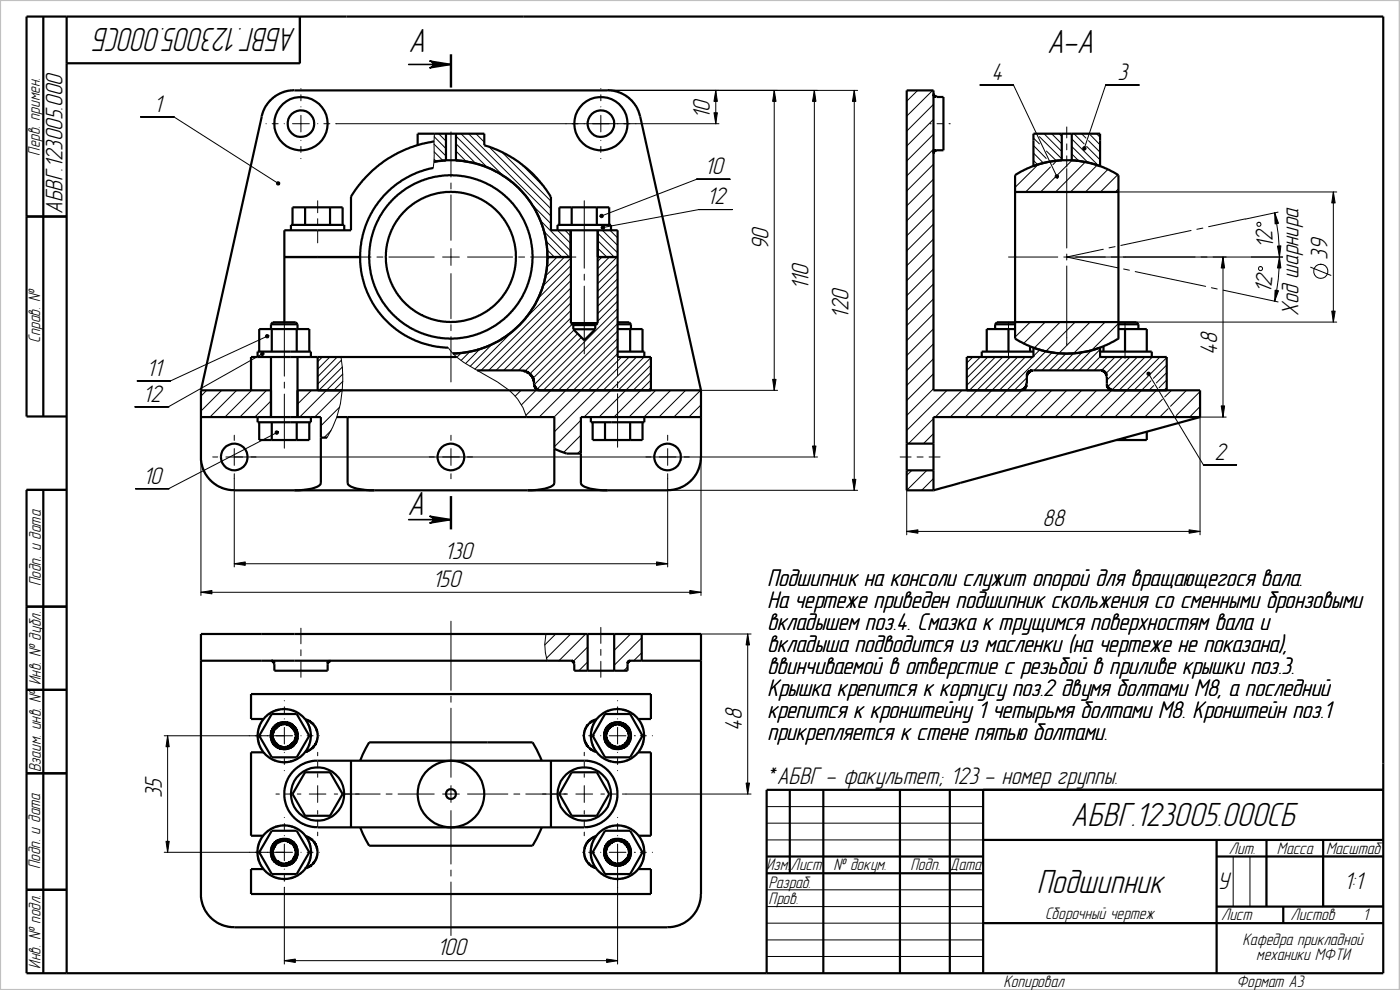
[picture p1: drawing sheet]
<svg xmlns="http://www.w3.org/2000/svg" width="297mm" height="210mm" viewBox="0 0 297 210" stroke-linecap="round" stroke-linejoin="round" font-family="sans-serif">
<g fill="none" stroke="#000" stroke-width=".21">
<path d="M63.8 18.8h.1M127.5 18.8h.1M128.9 19.2h53M151.8 19.2v7M164.3 19.2v63.6M172.8 19.2v77.7M181.2 19.2v84.8M194.7 19.2l-2.3 2.3M197.9 19.2l-5.5 5.4M207.9 18h7.1l9.2 19.4M241.6 18h-7l-4.6 13.5M29.8 24.8h7.1l22.1 14.1"/>
<path d="M56.4 26.2h.1M57.7 26.2h1.3M60.3 26.2h.1M62.1 26.2h3.5M63.8 20.1v1.3M63.8 22.6v.1M63.8 24.5v3.5M63.8 29.8h.1M63.8 31.1v1.2M63.8 33.6v.1M67.4 26.2h.1M68.7 26.2h1.3"/>
<path d="M71.2 26.2h81.3M92.1 30.6l2.5 2.5M92.1 29l2.5 2.5M92.1 32.2l1.9 1.9M92.1 33.8l.5 .4M92.2 28.4l-.1 5.8-.2 1.4M93 28.4l1.6 1.5M95.7 28v9.5M95.7 38.8v1.3M96.7 28.9l6.7 6.6M96.7 30.5l4.3 4.2M96.7 32l2.2 2.3"/>
<path d="M96.7 33.7l.5 .4M97.8 28.4l8.8 8.8M99.4 28.4l17.5 17.4M101 28.4l1.7 1.7M102.6 28.4l.1 .1M103.7 31.1l13.2 13.2M106.4 32.2l10.5 10.5M110.5 34.7l5 5M127.5 20.1v1.3M127.5 22.6v.1M127.5 24.5v3.5M127.5 29.8h.1"/>
<path d="M127.5 31.1v1.2M127.5 33.6v.1M147.8 38h.1M147.8 38h7.1M147.8 38l-20.2 7.8M197.3 26.2h.2M198 22.1l-5.6 5.7M198 25.3l-5.6 5.7M198 28.5l-5.6 5.7M198 31.7l-5.6 5.6M198 34.8l-5.6 5.7M198 38l-5.6 5.7"/>
<path d="M198.8 26.2h1.3M201.3 26.2h.3M219.2 34l1 1-4.9 4.8M219.2 32.5l2.2 2.1M219.2 30.9l2.8 2.7M219.2 29.3l1.3 1.2M220.5 29l4.8 4.7M221.5 28.4l3.8 3.7M222 32l2.1 2.1-.7 .8M222.8 35.4l-5.2 5.3M223.1 28.4l2.2 2.1M223.9 37.5l-3.1 3.2"/>
<path d="M224.7 28.4l.6 .6M226.3 26.9v2.4M226.3 30.5v1.3M226.3 33.1v2.3M226.3 35.8v16.8M227.4 32.6l1.5 1.6M227.4 31.1l3.4 3.4M227.4 29.5l5.6 5.6M227.4 34l-3 3M227.8 28.4l2.2 2.1M229.4 28.4l1 .9M230.3 34.4l-6.4 6.3"/>
<path d="M230.5 31.1l2.9 2.8M230.9 29.8l2.5 2.5M231.4 28.7l2 2M232.6 28.4l.8 .7M232.7 35.1l-5.6 5.6M235 35.9l-4.7 4.8M237.1 37.1l-3.6 3.6M67.4 42.6v2.5M67.4 46.4v1.3M67.4 48.9v2.6M69.1 54.5h9.6M80 54.5h1.2"/>
<path d="M82.5 54.5h9.6M93.9 54.5h3.6M95.7 41.4v9.6M95.7 52.7v3.6M95.7 58v9.6M99.2 54.5h9.6M110 54.5h1.3M112.6 54.5h9.6M113 43.6l3.9 3.9M114.7 46.8l6.3 6.4M115.5 49.2l5.3 5.3M115.9 51.2l3.3 3.3"/>
<path d="M116.1 53l1.5 1.5M116.6 54.5l-.4 .4M118.2 54.5l-2.1 2.1M118.3 48.9l2.7 2.7M119.8 54.5l-4 4M119.9 48.9l1.1 1.1M121.1 59.5l-19 19.1M121.1 57.9l-9.6 9.6M121.1 56.3l-6.9 6.9M121.1 54.7l-5.9 5.9M124 42.6v14.3M124 58.2v1.2"/>
<path d="M126.8 51.1l3.5 3.4M126.8 54.2l.3 .3M126.8 49.5l4.2 4.1M126.8 52.7l1.9 1.8M127.7 54.5l-.9 1M127.8 48.9l3.2 3.2M129.3 54.5l-2.5 2.5M129.4 48.9l1.6 1.6M130.9 54.5l-4.1 4.1M131 48.9h.1M131 59.1l-4.2 4.3M131 57.5l-4.2 4.3"/>
<path d="M131 56l-4.2 4.2M155.4 44.4h-7.1l-20.4 3.9M198 41.2l-5.6 5.7M198 44.4l-5.6 5.6M198 47.5l-5.6 5.7M198 50.7l-5.6 5.7M198 53.9l-5.6 5.7M198 57.1l-5.6 5.6M214 54.5h10.4M225.7 54.5h46.4M226.3 53.9v1.3M226.3 56.4v16.9"/>
<path d="M234.1 52.9l-7.8 1.6 10.8 2.3M236.6 52.3l-1.3 .3M237.3 40l-.7 .7M237.3 40.7h46.3M238.4 57.1l1.2 .2M240.8 57.6l15 3.1M252.7 48.9l-14.9 3.2M255.2 48.4l-1.3 .2M259.5 54.5v34M270.4 45.1a43.8 43.8 0 0 1 0 18.8M271.1 45l-14.7 3.1M278 56.7l4.4 1.7"/>
<path d="M282.9 40.7v27.6M55.7 75.1l-20 11.2M56.7 71.3l-20.5 9.5h-7.1M60.3 68.4v11.4M68.4 75.7l-1 1.1M70 75.7l-2.6 2.6M71.5 75.7l-4.1 4.2M72.3 75.7a25.6 25.6 0 0 1-2.9 17.1M72.4 76.4l-5 5.1M72.6 77.9l-5 4.9M72.7 79.3l-9.1 9.2M95.1 73.7a13.1 13.1 0 0 0 5 4.2l5.4 3.1a12.8 12.8 0 0 1 6.2 7.5"/>
<path d="M95.7 68.9v1.2M95.7 71.4v9.6M97.8 74.9l-.9 .9M99.7 74.6l-1.9 1.9M101.8 74.1l-3 3M104.4 73.1l-4.7 4.6M108.7 70.4l-7.9 7.9M121.1 67.4l-11.1 11.2M121.1 65.9l-12.7 12.7M121.1 64.3l-14.3 14.3M121.1 62.7l-15.9 15.9M121.1 61.1l-17.4 17.5"/>
<path d="M121.4 68.8l-10 9.9M121.8 70l-9.4 9.3M122.6 70.8l-9.5 9.4M123.3 71.6l-9.9 10M124 60.7v14.4M131 62.3l-4.2 4.2M131 65.5l-17 17M131 68.7l-19.4 19.4M131 71.8l-16.6 16.7M131 75l-13.4 13.5M131 73.4l-9.4 9.4M131 70.2l-12.6 12.6"/>
<path d="M131 67.1l-15.7 15.7M131 63.9l-4.2 4.3M131 60.7l-4.2 4.3M131 68.4v11.3M131.9 75.7l-7.1 7.1M133.5 75.7l-15.9 15.9M135 75.7l-7 7.1M136.7 75.7l-12.8 12.8M138.1 77.5l-11 11M138.1 79l-3.8 3.8M138.1 75.9l-7 6.9M198 60.2l-5.6 5.7"/>
<path d="M198 63.4l-5.6 5.7M198 66.6l-5.6 5.7M198 69.8l-5.6 5.6M198 72.9l-5.6 5.7M198 76.1l-5.6 5.7M198 79.3l-5.6 5.7M206.4 75.7l-1.3 1.3M208 75.7l-2.9 2.9M209.5 75.7l-4.4 4.5M211.2 75.7l-6.1 6M212.7 75.7l-7 7.1M214 68.4v1.9"/>
<path d="M214 71.5v1.3M214 74.1v1.9M214.3 75.7l-12.7 12.8M215.3 68.3h.1M215.9 75.7l-7.1 7.1M217.5 75.7l-12.7 12.8M218.6 68.3l-3.3 3.2M219.1 75.7l-7.1 7.1M220.6 74.2l-1.4 1.4M221.7 68.3l-4.5 4.6M223.2 74.8l-3.8 3.8M224.9 68.3l-5.7 5.7"/>
<path d="M226.1 75l-3.5 3.6M228.1 68.3l-20.2 20.2M229.6 74.8l-3.8 3.8M231.3 68.3l-10.3 10.3M233.4 74.1l-4.5 4.5M233.4 75.7l-2.9 2.9M234.4 68.3l-10.2 10.3M234.9 75.7l-2.8 2.9M236.6 75.7l-2.9 2.9M237.3 68.6l-9.9 10M237.3 68.3h46.3M237.3 71.8l-.1 .1"/>
<path d="M238.1 75.7l-3.5 3.5M238.7 68.4v1.9M238.7 71.5v1.3M238.7 74.1v1.9M239.7 75.7l-4.9 4.9M241.3 75.7l-6.3 6.3M242.9 75.7l-7 7.1M243.6 79.8l-3 3M243.7 79.3l11.6 19.3h7M244.5 75.7l-7.1 7.1M246.1 75.7l-12.8 12.8M247.5 77.4l-2.8 2.9"/>
<path d="M247.5 75.9l-3.4 3.4M247.5 79l-2.2 2.2M257 61l1.2 .3M259.5 61.6l11.6 2.5M28.7 86.3h7M35.7 86.3h.1M42.6 88.5v37.8M43.9 82.8l-1.3 1.2M45.1 96.9h1.1M47 82.8l-4.4 4.4M47.9 96.9h125.5M49.7 92.3v1.1"/>
<path d="M49.7 95.2v3.5M50.2 82.8l-5.7 5.7M53.4 82.8l-5.7 5.7M56.6 82.8l-5.7 5.7M57.5 88.2l-.3 .3M57.5 85l-3.4 3.5M58.7 91.8l-22.9 11.9M60.3 81.1v1.2M60.3 83.6v11.5M66.1 82.8l-3 2.9M70.2 91.4l-1.5 1.4M72.1 86.4l-4 3.9"/>
<path d="M72.6 82.6l-5.8 5.9M72.7 80.9l-1.9 1.9M95.7 92.3v1.1M95.7 95.2v3.5M110.5 82.8l-1.2 1.2M113.7 82.8l-3.1 3.1M123.2 89.2l-5.6 5.6M123.2 92.3l-3.7 3.7M123.2 95.5l-.7 .7M131 81v1.3M131 83.5v11.4M138.1 80.6l-7.8 7.9"/>
<path d="M138.1 82.2l-.6 .6M139.1 82.8l-5.7 5.7M141.6 92.3v1.1M141.6 95.2v3.5M142.3 82.8l-5.7 5.7M145.5 82.8l-5.7 5.7M148.6 82.8l-5.6 5.7M148.7 85.9l-2.6 2.6M148.7 96.9v29.4M148.7 82.8h16.3M191 96.9h2.3M193.5 99.8l-1.1 1"/>
<path d="M194.6 96.9h1.2M196.6 99.8l-4.2 4.2v9.5M197.1 96.9h2.3M198 82.5l-5.6 5.6M198 88.8l-5.3 5.3M198 92l-2.1 2.1M200.9 82.8l-8.5 8.5M204.1 82.8l-5.7 5.7M216.8 82.8l-5.7 5.7M217.8 81.8l-1 1M217.8 80.1l-2.6 2.7M220 82.8l-5.7 5.7"/>
<path d="M223.1 82.8l-5.6 5.7M226.3 82.8l-5.7 5.7M229.5 82.8l-5.7 5.7M232.7 82.8l-5.7 5.7M235.8 82.8l-5.6 5.7M244.2 80.8l-7.7 7.7M244.8 81.8l-1 1M245.4 82.8l-5.7 5.7M246.6 84.7l-3.7 3.8M247.5 82.2l-.6 .6M247.5 80.6l-1.6 1.7M247.8 86.7l-1.8 1.8"/>
<path d="M248.5 82.8l-1.4 1.4M251.7 82.8l-3.4 3.4M254.6 83.1l-5 5M254.6 86.2l-2.2 2.3M260.1 88.5h-5.5v25M28.7 103.7h7.1M35.8 103.7h.1M49.7 100.5v19.8M49.7 119.6h91.9M95.7 100.5v1.1M141.6 100.5v19.8M141.6 104h40.3"/>
<path d="M192.4 112.7h62.2M198 101.5l-2.5 2.5M42.6 125.6h106.1M63.8 133.3v3.3M63.8 137.8v1.3M95.7 131.8v14.6M115.8 134.5l-.2 2.1 .1 1.8 .4 1.8M117.9 134.5l-2.3 2.3M121.1 134.5l-5.2 5.2M124.2 134.5l-5.6 5.7M124.7 137.2l-3.1 3.1M127.5 133.1v3.4"/>
<path d="M127.5 137.8v1.2M130.6 134.5l-.3 .3M133.8 134.5l-3.5 3.5M135.8 134.5h23.5M136.1 135.3l-5.8 5.8M136.1 138.5l-1.6 1.7M158.6 134.5v33.9M34.8 156.1h27.3M35.6 156.1v24.7M60.3 148.6v.1M60.3 149.9v1.3M60.3 152.5h.1"/>
<path d="M60.3 154.3v3.5M60.3 159.6h.1M63.8 140.4v3.3M63.8 156.1h.1M65.2 156.1h1.2M67.4 159.6v.7M67.7 156.1h.1M95.7 147.7v1.3M95.7 150.2v14.7M123.6 156.1h.1M124 159.6v.7M124.7 140.4l-1.9 1.9"/>
<path d="M124.9 156.1h1.3M127.4 156.1h.1M127.5 140.3v3.4M129.2 156.1h3.6M131 148.6v.1M131 149.9v1.3M131 152.5h.1M131 154.3v3.5M131 159.6h.1M133.1 141.5l-.8 .8M134.6 156.1h.1M135.8 156.1h1.3"/>
<path d="M138.4 156.1h.1M58.5 168.4h.8M60.3 160.9v1.3M60.3 163.4v.1M60.3 173.4h.1M60.3 174.7v1.3M60.3 177.2v.1M60.3 179.1v3.5M60.5 168.4h1.3M63.1 168.4h.7M65.6 168.4h3.5M67.4 161.6v1.3"/>
<path d="M67.4 164.1v.8M67.4 166.7v3.5M67.4 172v.7M67.4 174v1.3M67.4 176.5v.8M70.9 168.4h.7M72.9 168.4h7.7M81.9 168.4h1.3M84.5 168.4h7.6M93.9 168.4h3.6M95.7 166.7v3.5M95.7 172v11.3"/>
<path d="M99.2 168.4h8.5M109 168.4h1.3M111.5 168.4h8.9M122.2 168.4h3.5M124 161.6v1.3M124 164.1v.8M124 166.7v3.5M124 172v.7M124 174v1.3M124 176.5v.8M127.5 168.4h.7M129.5 168.4h1.3"/>
<path d="M131 160.9v1.3M131 163.4v.1M131 173.4h.1M131 174.7v1.3M131 177.2v.1M131 179.1v25.4M132 168.4h27.3M162.6 171.1h46M162.6 174.6h46M162.6 178.2h46M208.5 167.6h84.9v10.5h-84.9zM34.8 180.8h27.3"/>
<path d="M60.3 184.4h.1M60.3 185.7v1.2M60.3 188.2v16.3M63.8 180.8h.1M65.2 180.8h1.2M67.7 180.8h.1M95.7 184.6v1.2M95.7 187.1v11.4M123.6 180.8h.1M124.9 180.8h1.3M127.4 180.8h.1M129.2 180.8h3.6"/>
<path d="M134.6 180.8h.1M135.8 180.8h1.3M138.4 180.8h.1M162.6 188.8h46M162.6 192.3h46M162.6 199.4h46M208.6 195.8v-17.7h49.5v17.7h-95.5M261.6 181.7v10.6M265.2 181.7v10.6M280.7 181.7h-12.1v10.6h12.1v-10.6h12.7v10.5h-12.7M60.3 203.8h70.7M162.6 202.9h46"/>
<circle cx="267.1" cy="47.6" r=".44"/>
<circle cx="267.4" cy="57" r=".43"/>
<circle cx="280.2" cy="57.6" r="1.51"/>
</g>
<path d="M0 0h297v210h-297z" fill="none" stroke="#c0c0c0" stroke-width=".47"/>
<g fill="none" stroke="#000" stroke-width=".47">
<path d="M9.2 3.5v84.8M14.1 3.5v203M62.4 19.1l-2 .3-2 1-1.7 1.7-1 2-13.1 58.7M62.4 19.2h66.5M63.6 3.5v9.9h-49.5M128.9 19.1l2 .3 2 1 1.7 1.7 1 2 13.1 58.7M198 19.9l.2 .5 .3 .1 1.7 .1v11.3h-1.7l-.4 .3-.1 .4M91.9 35.6l-1.9 .5-1.7 .6-3.2 1.7-2.6 2-2.2 2.4-1.6 2.6-1.3 2.9-.8 3.2-.2 3M92 34.3l2.6-.3h2.7l1.8 .2 3.1 .9 2.6 1.1M92.1 30l-2.4 .5-2.7 .8-3.3 1.5-3.3 2.2-3.5 3.3-1.5 1.9-.9 1.6v7.1h-14.2v19.5M94.6 28.4v5.6l-2.5 .3M94.6 28.4h-6v2.4"/>
<path d="M94.6 28.4h2.1M96.7 34l4.2 .7 3.3 1.2 1.3 .6 2.6 1.7 2.2 2 2.3 2.7 1 1.7 1 2.1 1.1 3.3 .3 2.2 .2 2.3M96.7 28.4h6v2.4l4 1.5 2.1 1.2 2 1.4 3.1 2.9 1.4 1.6 1.5 2.4M96.7 28.4v5.6M104.8 36.2l2.9 1.7 2.3 2 2.3 2.6 1.9 3.3 1 2.6 .8 3.2 .2 3.2-.5 4-.8 2.9-1.8 3.6-1.8 2.5-2.9 2.8-2.5 1.7-2.7 1.3-3.6 1-3.5 .4M219.2 28.4h6.1v5.6l-3 .4-3.1 .9zM225.3 28.4h2.1M227.4 28.4h6v6.9l-2.4-.8-3.6-.5M227.4 28.4v5.6M5.6 45.9h8.5M60.3 54.5h16.1M61.7 48.9v-1.2h11.3v1.2"/>
<path d="M62.1 47.7v-3.7h10.6v3.7M64.7 44v3.7M70 44v3.7M76.4 54.5l.2 2.8 .8 3.5 1.6 3.4 2.4 3.2 2.8 2.6 1.7 1.2 2.2 1 3.6 1.2 3.3 .3M116.2 54.5l-.2 2.3-.3 2.2-1.1 3.4-1 2-1 1.7-2.3 2.7-1.6 1.6-1.5 1-1.7 1.1-2 .9-3.3 1.1-2.3 .4-1.8 .1M116.2 54.5h4.9M116.9 41.8v7.1h1.4M118.3 48.9h11.3M118.3 48.9v-1.2h11.3v1.2M118.7 47.7v-3.7h10.5v3.7M121 48.9v5.6M121.1 48.9v19.6"/>
<path d="M121.3 44v3.7M126.6 44v3.7M126.8 54.5h4.2M126.8 48.9v19.6M129.6 48.9h1.4v26.8h7.1v7.1M215.3 40.7v-3.5l.2-.2 2.4-1.3 2.2-.8 1.7-.4 3.2-.5 3.5 .1 3 .5 2.6 .9 2.1 1 1.1 .7v3.5M215.3 40.7h22M215.3 40.7v27.6M237.3 40.7v27.6M54.7 75.7h11.3M54.7 75.7v-1.1h11.3v1.1M54.7 75.7h-1.4v7.1"/>
<path d="M55 74.6v-4.8h10.6v4.8M57.5 68.8h5.6M57.5 68.8l.4-.4h4.8l.4 .4M57.5 68.8v1M57.5 75.7v12.8M57.7 69.8v4.8M62.9 69.8v4.8M63.1 68.8v1M63.1 75.7v12.8M66 75.7h1.4M67.4 75.7h29.5M67.4 75.7v7.1"/>
<path d="M87.9 70l-.9-.5-2.3-1.6-2.2-2-1.3-1.9-1-1.7-1.2-3.1-.6-3.4v-3.4l.8-3.5 1.2-2.7 1.8-2.6 2.1-2.2 1.8-1.4 1.7-1 3.2-1.2 3.3-.6 3.4 .1 3.6 .8 2.7 1.2 2.6 1.8 2.2 2 1.4 1.9 .9 1.7 1.3 3.1 .5 3.4v3.4l-.8 3.5-1.2 2.7-1.8 2.6-2.1 2.2-1.8 1.4-1.7 1-3.2 1.2-2.9 .6h-3l-2.9-.5-2-.6-1.6-.7M89.5 66.8l1.9 .8 3.3 .7 3-.1 2.3-.6 2.8-1.3 2.1-1.5 1.7-1.9 1.6-2.7 1-3.1 .3-2.5-.3-2.7-.7-2.6-1.3-2.4-1.2-1.6-1.9-1.7-2.8-1.7-3-1-2.5-.2-2.8 .2-2.5 .8-2.4 1.3-1.7 1.2-1.7 1.9-1.6 2.7-.7 1.9-.5 2.9 .1 3 .5 2.3 1.4 2.8 1.4 2 1.9 1.7 2.3 1.5M101.2 78.6h9.3M110.5 78.6l1 .1 1 .7 .7 1 .3 1.8 .8 .6h.5M121.1 68.5l.4 .5h4.9l.4-.5M121.1 68.5h5.7M121.6 69.8l2.4 2.4M121.6 69v.8M121.6 69.8h4.7M124 72.2h.1M126.3 69.8l-2.3 2.4M126.3 69v.8"/>
<path d="M131 68.8h2.9M131 69.8h5.3v4.8M131 68.4h2.5l.4 .4M131 74.6h5.7v1.1M133.7 69.8v4.8M133.9 68.8v1M211.1 68.8v1M211.1 68.8h4.2M214 69.8v4.8M215.3 68.3v3.5l2 1.1 2.8 1.1 3.9 .9 3.5 .1 3.5-.5 3.1-1.1 3.1-1.6M215.3 68.3h22M215.3 69.8h-6v4.8"/>
<path d="M215.3 68.4h-3.8l-.4 .4M218.5 73.5v1.1M219.2 73.7l3.3 1 3 .3 3.2-.1 2.3-.4 2.4-.7v1.9h14.1v7.1M219.2 73.8v1.9h-14.1v7.1M219.2 74.6h-10.9v1.1M233.4 74.6h10.9v1.1M234.1 73.5v1.1M237.3 68.4h3.8l.4 .4M237.3 68.8h4.2M237.3 68.3v3.5M237.3 69.8h6v4.8M238.7 69.8v4.8"/>
<path d="M241.5 68.8v1M14.1 88.3h-8.5v-84.8h287.9v203h-287.9v-102.6h8.5M42.6 82.8v14.8l.3 1.5 .8 1.6 1.3 1.6 1.6 1 2 .6 93.7 .1 2.4-.7 1.9-1.4 1-1.2 .6-1.1 .4-1.4 .1-1.3M42.6 82.8h14.9M42.6 88.5h12.1M54.7 88.5h11.3M54.7 88.5v1.1h11.3v-1.1M55 89.6v3.7h10.6v-3.7M57.7 89.6v3.7M62.9 89.6v3.7M63.1 82.8h85.6M66 88.5h2.1v13.9a2.98 2.98 0 0 1-2.8 1.4l-2.9 .2"/>
<path d="M68.1 92.8h1.3M71.5 88.5h46.1v13.9a1.52 1.52 0 0 1-1.4 1.1l-2.3 .4-2 .1M73.7 88.5v13.9a2.99 2.99 0 0 0 2.9 1.4l2.8 .2M117.6 95.2l2.6 1h3M125.3 88.5v1.1h11.4v-1.1M125.7 89.6v3.7h10.6v-3.7M128.4 89.6v3.7M133.7 89.6v3.7M148.7 88.5h-25.5v13.9a1.52 1.52 0 0 0 1.4 1.1l2.4 .4 1.9 .1M148.7 82.8v14.1M192.4 94.1v5.7M192.4 99.8h5.6"/>
<path d="M192.4 94.1h5.6M192.4 99.8v4.2h5.6M198 99.8v4.2M198 94.1v5.7M236.2 82.8l-.5-.1-.6-.4-.3-.6-.1-2.2-.5-.8-.8-.2-14.5 .1-.5 .2-.5 .7-.1 1.9-.2 .7-.5 .5-.7 .2M238.7 92.8v.5M243.3 91.6v1.7h-6.4M254.6 88.5l-56.6 15.5M254.6 88.5v-5.7h-56.6v-63.6h-5.6v74.9M254.6 88.5h-56.6v5.6M9.2 103.9v102.6M5.6 128.7h8.5"/>
<path d="M124.7 134.5h-82.1v55.8l.5 2 1.2 2 1.6 1.3 1.6 .8 2.2 .3h91.9l1.3-.1 1.4-.4 1.1-.6 1.2-1 1-1.2 .6-1.1 .4-1.4 .1-1.2M124.7 134.5v7.8M124.7 134.5h5.6M130.3 134.5h18.4v55.2M130.3 134.5v7.8M136.1 134.5v5.7M5.6 146.3h8.5M42.6 140.2h78.7l.5 .4v1.7h2.9M55.9 152.5h-2.6v-5.3h84.8v5.3h-2.7M55.9 159.6h-2.6v17.7h2.6M57.5 140.2l.5 .1 .2 .3v1.7h11.3v-1.7l.3-.3 .4-.1M57.7 151.5h5.2l2.7 4.6-2.7 4.6h-5.2l-2.7-4.6z"/>
<path d="M59.1 154l.8-.4 1 .1 .9 .4 .7 .8 .2 .8v1l-.5 .9-.7 .6-.8 .3h-1l-.9-.5-.7-.8-.2-.7v-1.1l.5-.9 .7-.5M64.9 152.7l.7 .3 .9 .6 .6 1 .3 1.1-.1 1.4-.5 1-.9 .9-1 .5M124.7 142.3h5.6M126.5 152.7l-1.1 .4-.8 .7-.5 .9-.2 1.1 .1 1.2 .5 1.1 .9 .9 1 .5M128.4 151.5h5.3l2.6 4.6-2.6 4.6h-5.3l-2.7-4.6zM129.6 158.5l1 .4 1-.1 .9-.3 .8-.8 .5-1v-1l-.4-1.2-.7-.7-1.1-.5-1-.1-1.1 .5-.8 .7-.5 1v1.3l.4 .9 1 .9M129.8 158.1l-.8-.6-.3-.8-.1-1.1 .3-.7 .7-.8 .8-.4h1l.8 .2 .8 .7 .3 .8 .1 1.1-.3 .7-.7 .8-.8 .4-1 .1-.8-.3M135.4 159.6h2.7v17.7h-2.7M148.7 140.2h-15.1l-.5 .4v1.7h-2.8M5.6 164h8.5M57.7 176.2h5.2l2.7 4.6-2.7 4.6h-5.2l-2.7-4.6zM61.5 178.7l.7 .6 .5 1v1l-.3 .8-.6 .6-1 .5h-1l-.8-.4-.6-.5-.5-1v-1l.4-.8 .5-.6 1-.5h1l.7 .3"/>
<path d="M61.5 161.5l1.2-.3 1-.6 1.4-1.6 .5-.9 .3-1.3 .1-1-.3-1.5-1-1.8-1.8-1.5-1.2-.4-1.1-.2-2 .3-1.8 .9-1.5 1.9-.5 1.2-.1 1.1 .2 2 1 1.8 1.4 1.3 1 .4 1.1 .3 1.2 .1 1-.1M64.7 163.8h5.3l2.7 4.6-2.7 4.7h-5.3l-2.6-4.7zM64.8 177.4l.8 .3 1 .9 .5 .9 .3 .9-.1 1-.4 1.2-.9 1-1.1 .6M74.5 175.5h42.4M74.5 161.4h-7.8l-2 .4-1.5 .9-1.5 1.5-.9 1.6-.5 1.9 .1 2 .6 1.9 1.4 1.8 1.8 1.4 1 .4 1.5 .3h7.8M74.5 161.4v14.1M74.5 161.4h21.2M76.4 161.4l1.9-3.9h34.7l1.9 3.9M76.4 175.5a13.5 13.5 0 0 0 2 3.9h34.5a14.9 14.9 0 0 0 2-3.9M95.7 161.4h21.2M116.9 161.4h7.7l2 .4 1.5 .9 1.5 1.5 .9 1.6 .5 1.9-.1 2-.6 1.9-1.4 1.8-1.8 1.4-1 .4-1.5 .3h-7.7M116.9 161.4v14.1"/>
<path d="M121.3 163.8h5.3l2.6 4.6-2.6 4.7h-5.3l-2.6-4.7zM126.5 177.4l-1 .4-.7 .7-.6 .9-.3 1.2 .1 1.1 .5 1.1 1 .9 1 .5M128.4 176.2h5.3l2.6 4.6-2.6 4.6h-5.3l-2.7-4.6zM129.8 161.5l-1.1-.3-1.1-.6-1.4-1.6-.5-.9-.3-1.3-.1-1 .3-1.5 1-1.8 1.8-1.5 1.2-.4 1.1-.2 2 .3 1.8 .9 1.5 1.9 .5 1.2 .2 1.1-.3 2-1 1.8-1.4 1.3-.9 .4-1.1 .3-1.3 .1-.9-.1M167.6 167.6v17.7M174.7 167.6v38.9M190.9 167.6v38.9M201.5 167.6v38.9M208.6 178.2h84.9M208.6 167.6v38.9M258.1 178.2v28.3M268.7 178.2v14.1"/>
<path d="M280.7 178.2v14.1M293.5 167.6h-130.9v38.9M5.6 188.8h8.5M55.9 184.4h-2.6v5.3h84.8v-5.3h-2.7M61.5 186.3l1.2-.3 1.1-.7 1.3-1.4 .5-1.1 .4-1.3v-1l-.3-1.4-.9-1.8-.7-.8-1-.7-2.1-.7h-1l-1.4 .2-1.8 1-.8 .7-.7 1-.6 2.1-.1 1 .3 1.4 .9 1.8 1.4 1.3 1.1 .5 1 .3 1.3 .1 1-.1M129.8 186.3l-1.1-.3-1.2-.7-1.3-1.4-.5-1.1-.4-1.3v-1l.3-1.4 .9-1.8 .7-.8 1-.7 2.1-.7h1l1.4 .2 1.8 1 .8 .7 .7 1 .7 2.1v1l-.3 1.4-.9 1.8-1.4 1.3-1 .5-1.1 .3-1.3 .1-.9-.1M132.2 182.9l-.8 .3h-1l-.9-.5-.7-.8-.2-.7v-1l.5-1 .7-.6 .8-.2h1l.9 .5 .7 .7 .2 .8v1l-.5 .9-.7 .6M132.4 183.2l.7-.5 .7-1.3v-1.2l-.5-1.1-.8-.7-1.1-.4h-1l-1.1 .5-.7 .7-.4 1.2v1l.5 1.1 .8 .7 .9 .4h1l1-.3M162.6 181.7h46M162.6 185.3h46M208.6 195.8h84.9M258.1 192.3h35.4"/>
<path d="M258.1 181.7h35.4M272.2 192.3v3.5"/>
<circle cx="63.8" cy="26.2" r="5.7"/>
<circle cx="63.8" cy="26.2" r="2.83"/>
<circle cx="127.5" cy="26.2" r="5.7"/>
<circle cx="127.5" cy="26.2" r="2.83"/>
<circle cx="49.7" cy="96.9" r="2.83"/>
<circle cx="95.7" cy="96.9" r="2.84"/>
<circle cx="141.6" cy="96.9" r="2.83"/>
<circle cx="60.3" cy="156.1" r="2.86"/>
<circle cx="60.3" cy="156.1" r="2.84"/>
<circle cx="131" cy="156.1" r="2.86"/>
<circle cx="67.4" cy="168.4" r="5.6"/>
<circle cx="95.7" cy="168.4" r="7.1"/>
<circle cx="95.7" cy="168.5" r="1.07"/>
<circle cx="123.9" cy="168.4" r="5.7"/>
<circle cx="60.3" cy="180.8" r="2.82"/>
<circle cx="60.3" cy="180.8" r="2.86"/>
<circle cx="131" cy="180.8" r="2.86"/>
</g>
<g fill="#000" stroke="#000" stroke-width=".21">
<path d="M151.8 19.2l.4 2.3h-.7zM164.3 19.2l.3 2.3h-.7zM172.8 19.2l.3 2.3h-.7zM181.2 19.2l.4 2.3h-.8zM151.5 23.9h.7l-.4 2.3zM259.5 54.5l.3 2.4h-.7zM270.4 45.1l.8 2.3-.7 .1zM271.4 54.5l.3 2.4h-.7zM271 52.2h.7l-.3 2.3zM282.9 40.7l.4 2.4h-.8zM270.5 61.6l.7 .1-.8 2.2zM282.5 66h.8l-.4 2.3z"/>
<path d="M163.9 80.5h.7l-.3 2.3zM172.4 94.6h.7l-.3 2.3zM259.1 86.1h.7l-.3 2.4zM49.7 119.6l2.3-.4v.7zM139.3 119.2l2.3 .4-2.3 .3zM180.8 101.7h.8l-.4 2.3zM192.4 112.7l2.3-.3v.7zM252.3 112.4l2.3 .3-2.3 .4zM42.6 125.6l2.4-.3v.7zM146.3 125.3l2.4 .3-2.4 .4zM158.6 134.5l.4 2.3h-.7zM35.6 156.1l.3 2.3h-.7z"/>
<path d="M158.3 166.1h.7l-.4 2.3zM35.2 178.5h.7l-.3 2.3zM60.3 203.8l2.4-.3v.7zM128.7 203.5l2.3 .3-2.3 .4z"/>
<path d="M58.7 38.7a.36 .36 0 0 1 .5-.1 .36 .36 0 0 1 .1 .5l-.3-.2 .3 .2a.36 .36 0 0 1-.5 .1 .36 .36 0 0 1-.1-.5z" fill-rule="evenodd"/>
<path d="M223.9 37.2a.37 .37 0 0 1 .6 0 .37 .37 0 0 1-.1 .6l-.2-.4 .2 .4-.5-.2z" fill-rule="evenodd"/>
<path d="M229.8 31.2a.36 .36 0 0 1 .6 .2 .36 .36 0 0 1-.4 .4v-.3v.3l-.3-.3z" fill-rule="evenodd"/>
<path d="M127.4 45.6a.35 .35 0 0 1 .5 0 .35 .35 0 0 1-.1 .5 .35 .35 0 0 1-.5-.2l.3-.1-.3 .1z" fill-rule="evenodd"/>
<path d="M127.7 48a.37 .37 0 0 1 .5 .1 .37 .37 0 0 1-.2 .5 .37 .37 0 0 1-.4-.3h.3h-.3z" fill-rule="evenodd"/>
<path d="M55.4 74.8h.5l.1 .1-.3 .2 .3-.2a.36 .36 0 0 1-.4 .5 .36 .36 0 0 1-.2-.6z" fill-rule="evenodd"/>
<path d="M56.4 71.1l.4-.1 .2 .2-.3 .1 .3-.1a.36 .36 0 0 1-.4 .5 .36 .36 0 0 1-.2-.6z" fill-rule="evenodd"/>
<path d="M243.4 79.1l.1-.1 .2 .3-.2-.3a.37 .37 0 0 1 .5 .3 .37 .37 0 0 1-.5 .4 .37 .37 0 0 1-.1-.6z" fill-rule="evenodd"/>
<path d="M58.4 91.5l.3-.1 .4 .2-.4 .2 .4-.2a.37 .37 0 0 1-.4 .5 .37 .37 0 0 1-.3-.6z" fill-rule="evenodd"/>
</g>
<g fill="#000" stroke="#000" stroke-width=".34">
<path d="M91.2 13l4.5 .7-4.5 .7a.72 .72 0 0 0 .7-.7 .72 .72 0 0 0-.7-.7z" fill-rule="evenodd"/>
<path d="M91.2 109.5l4.5 .7-4.5 .8a.72 .72 0 0 0 .7-.8 .72 .72 0 0 0-.7-.7z" fill-rule="evenodd"/>
</g>
<path d="M86.7 13.7h9M86.7 110.2h9" fill="none" stroke="#000" stroke-width=".34"/>
<path d="M95.7 11.5v7.1M95.7 105.2v7.1" fill="none" stroke="#000" stroke-width=".51"/>
<g font-size="7.2">
<text x="62.9" y="5.9" transform="rotate(-180 62.9 5.9)">АБВГ.123005.000СБ</text>
<text x="86.7" y="11.1">А</text>
<text x="222.2" y="11.3">А-А</text>
<text x="86.4" y="109.2">А</text>
<text x="227.2" y="175.3">АБВГ.123005.000СБ</text>
<text x="220" y="189.4">Подшипник</text>
</g>
<g font-size="5.1">
<text x="210.4" y="16.9">4</text>
<text x="237.1" y="16.9">3</text>
<text x="32.6" y="23.7">1</text>
<text x="150.6" y="25.3" transform="rotate(-90 150.6 25.3)">10</text>
<text x="149.5" y="36.9">10</text>
<text x="13.3" y="45.5" transform="rotate(-90 13.3 45.5)">АБВГ.123005.000</text>
<text x="149.9" y="43.3">12</text>
<text x="163" y="53.1" transform="rotate(-90 163 53.1)">90</text>
<text x="270.2" y="52.6" transform="rotate(-93 270.2 52.6)">12</text>
<text x="281.6" y="55.1" transform="rotate(-90 281.6 55.1)">39</text>
<text x="171.5" y="61.6" transform="rotate(-90 171.5 61.6)">110</text>
<text x="269.6" y="62.4" transform="rotate(-84 269.6 62.4)">12</text>
<text x="180" y="67.6" transform="rotate(-90 180 67.6)">120</text>
<text x="275.5" y="67.1" transform="rotate(-90 275.5 67.1)">Ход шарнира</text>
<text x="258.2" y="75.3" transform="rotate(-90 258.2 75.3)">48</text>
<text x="31.1" y="79.7">11</text>
<text x="30.3" y="85.2">12</text>
<text x="257.7" y="97.5">2</text>
<text x="30.4" y="102.6">10</text>
<text x="221.1" y="111.6">88</text>
<text x="94.3" y="118.5">130</text>
<text x="91.7" y="124.5">150</text>
<text x="162.8" y="124.3">Подшипник на консоли служит опорой для вращающегося вала.</text>
<text x="162.8" y="129">На чертеже приведен подшипник скольжения со сменными бронзовыми</text>
<text x="162.8" y="133.6">вкладышем поз.4. Смазка к трущимся поверхностям вала и</text>
<text x="162.8" y="138.3">вкладыша подводится из масленки (на чертеже не показана),</text>
<text x="162.8" y="143">ввинчиваемой в отверстие с резьбой в приливе крышки поз.3.</text>
<text x="162.8" y="147.6">Крышка крепится к корпусу поз.2 двумя болтами М8, а последний</text>
<text x="157.4" y="155" transform="rotate(-90 157.4 155)">48</text>
<text x="162.8" y="152.3">крепится к кронштейну 1 четырьмя болтами М8. Кронштейн поз.1</text>
<text x="162.8" y="157">прикрепляется к стене пятью болтами.</text>
<text x="162.6" y="166.4">*АБВГ - факультет; 123 - номер группы.</text>
<text x="34.3" y="169.4" transform="rotate(-90 34.3 169.4)">35</text>
<text x="258.3" y="188.6">У</text>
<text x="285.2" y="188.7">1:1</text>
<text x="92.7" y="202.7">100</text>
</g>
<g font-size="3.6">
<text x="8.4" y="33.1" transform="rotate(-90 8.4 33.1)">Перв. примен.</text>
<text x="8.5" y="72.7" transform="rotate(-90 8.5 72.7)">Справ. №</text>
<text x="8.6" y="124.3" transform="rotate(-90 8.6 124.3)">Подп. и дата</text>
<text x="8.6" y="163.8" transform="rotate(-90 8.6 163.8)">Взаим. инв. № Инв. № дубл.</text>
<text x="8.6" y="184.4" transform="rotate(-90 8.6 184.4)">Подп. и дата</text>
<text x="162.6" y="184.7">Изм.Лист № докум.</text>
<text x="193.2" y="184.7">Подп. Дата</text>
<text x="260.7" y="181.1">Лит.</text>
<text x="270.9" y="181.1">Масса</text>
<text x="281.4" y="181.1">Масштаб</text>
<text x="163" y="188.4">Разраб.</text>
<text x="163.1" y="191.9">Пров.</text>
<text x="221.7" y="194.9">Сборочный чертеж</text>
<text x="259" y="195.1">Лист</text>
<text x="273.8" y="195.1">Листов</text>
<text x="289.1" y="195.1">1</text>
<text x="263.6" y="200.5">Кафедра прикладной</text>
<text x="266.5" y="203.8">механики МФТИ</text>
<text x="8.6" y="205.5" transform="rotate(-90 8.6 205.5)">Инв. № подл.</text>
<text x="212.9" y="209.5">Копировал</text>
<text x="262.3" y="209.5">Формат А3</text>
</g>
</svg>
